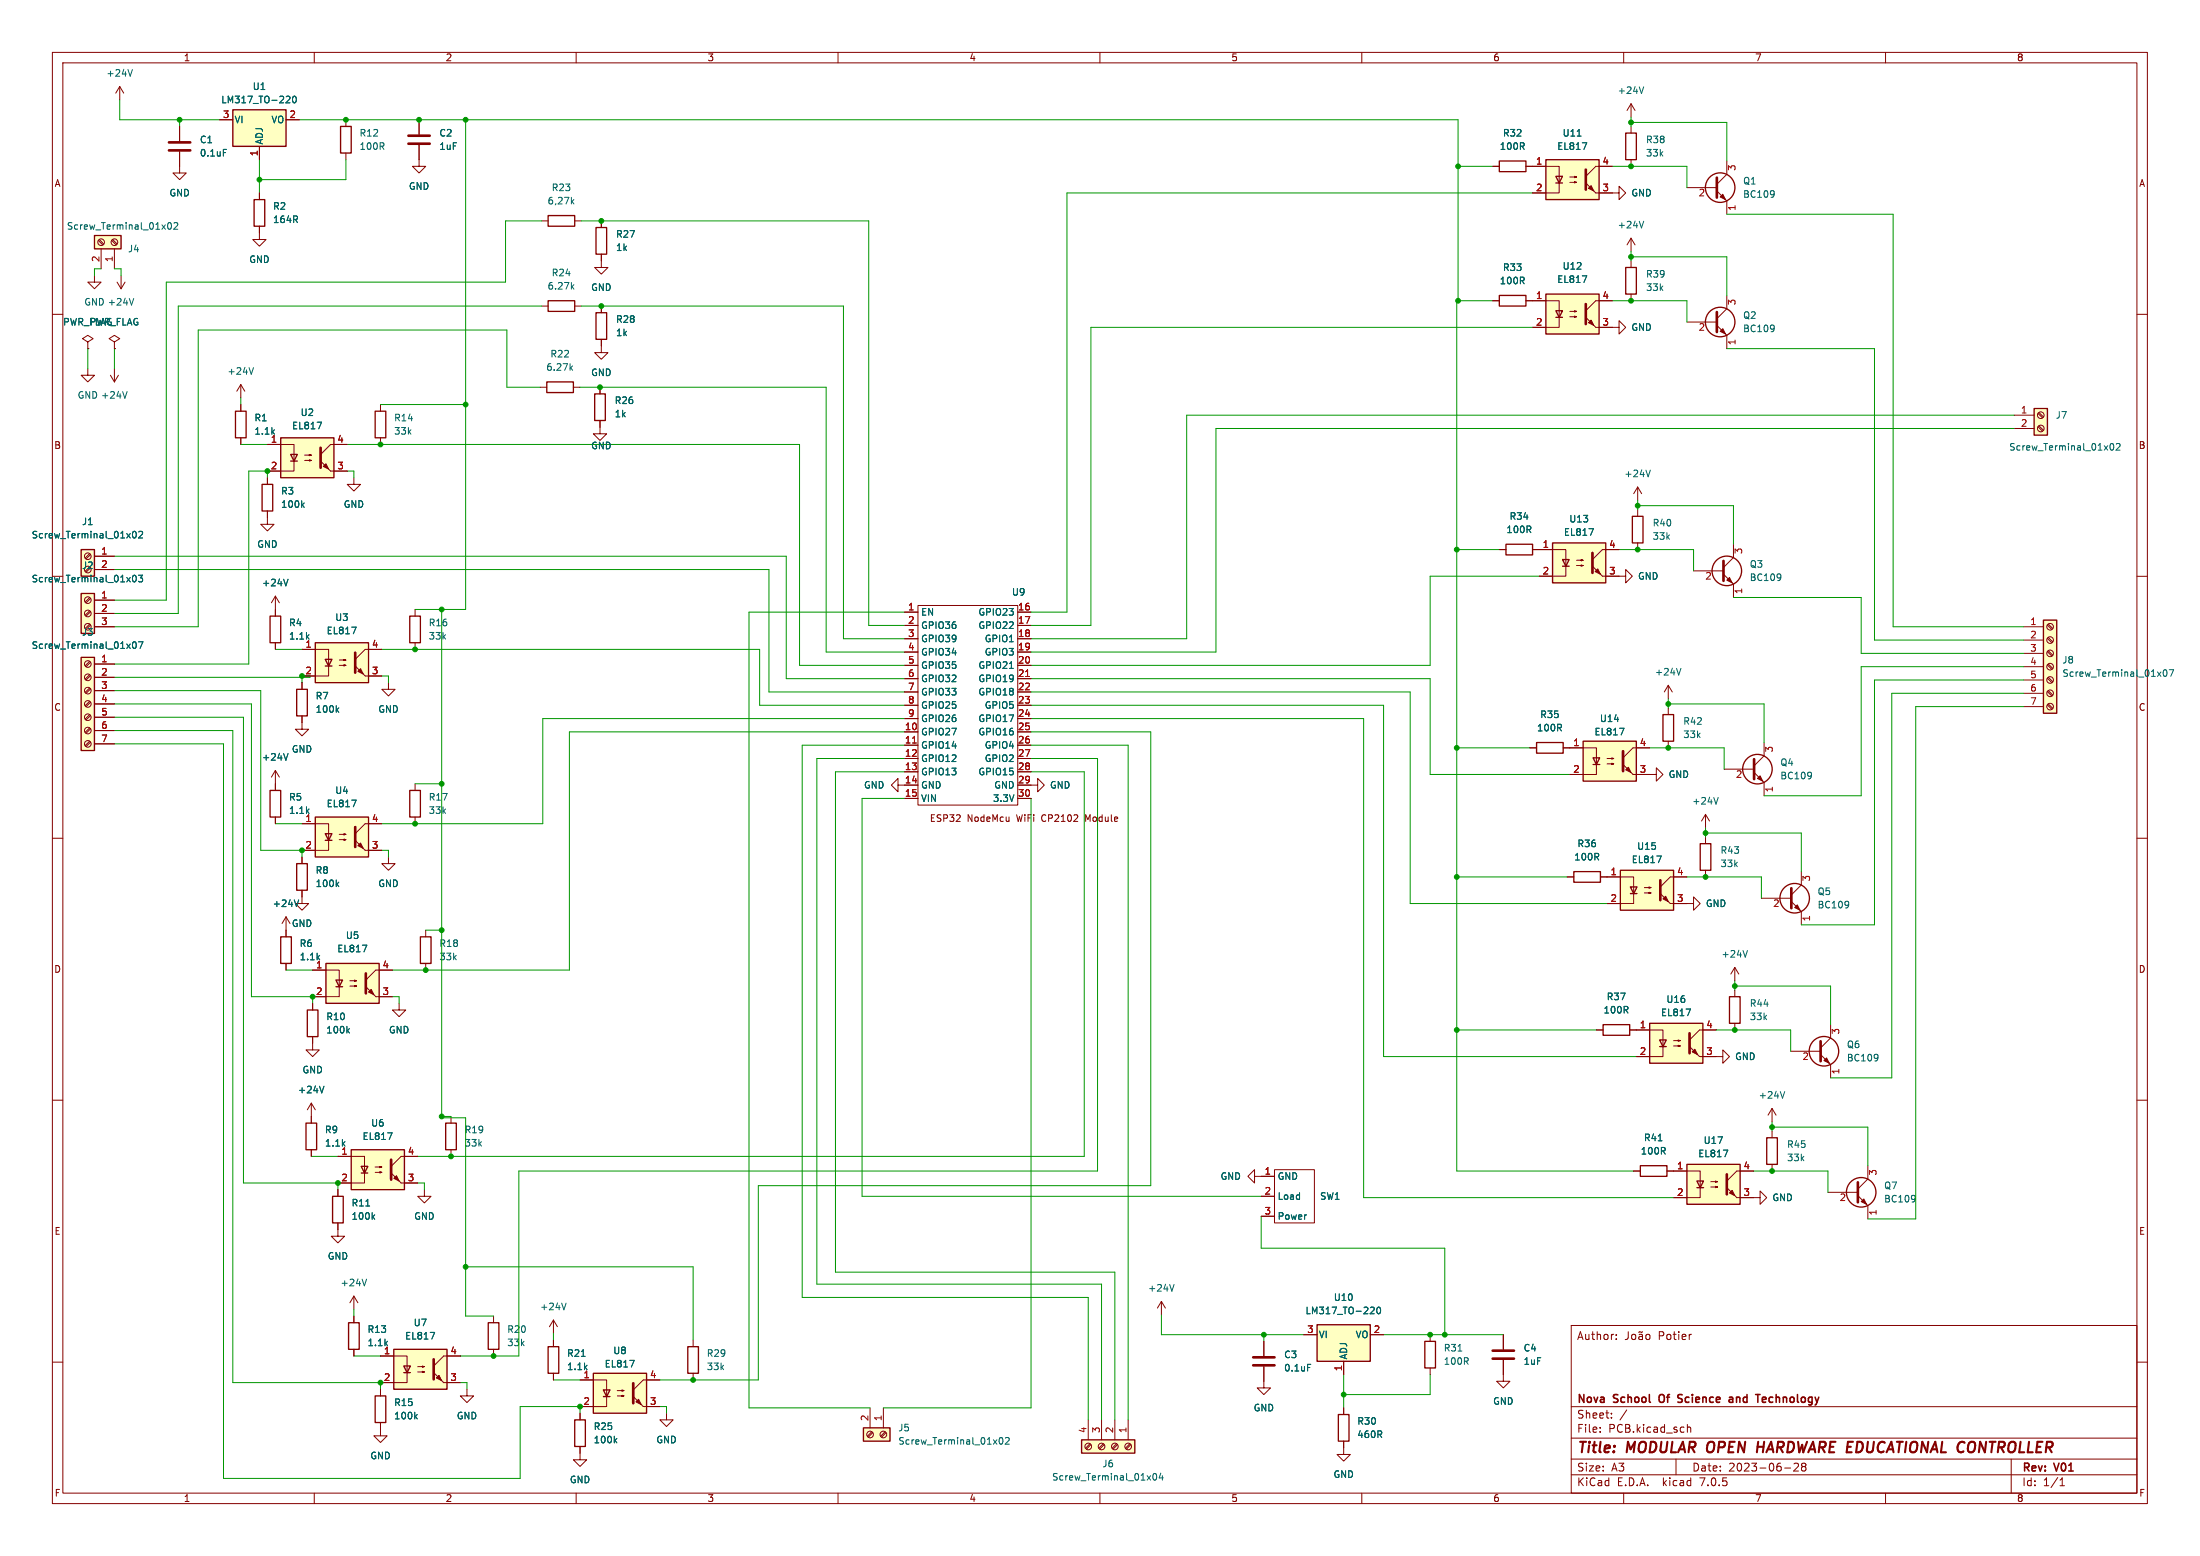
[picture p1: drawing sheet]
<svg xmlns="http://www.w3.org/2000/svg" width="297mm" height="210mm" viewBox="0 0 297 210" stroke-linecap="round" stroke-linejoin="round" font-family="sans-serif">
<g fill="none" stroke="#840000" stroke-width=".14">
<path d="M7.1 7.1h282.8v195.8h-282.8zM8.5 8.5h280v193h-280zM16.2 11.7l-.6 .9M16.2 11.7v1.8M16.2 11.7l.5 .9M24.2 17.1v1.9M29.6 16.2h1.8M35 19.8v1.8M38.6 16.2h1.8M42.4 7.1v1.4M46.7 16.2v.9M56.6 19.6v2.9h.9l-.9 .8-.9-.8h.9"/>
<path d="M56.6 16.2v1.9M77.8 7.1v1.4M113.1 7.1v1.4M148.5 7.1v1.4M183.8 7.1v1.4M219.2 7.1v1.4M220.2 14v1.8M220.2 17.1v.9M220.2 14l-.5 .9M220.2 14l.5 .9M254.6 7.1v1.4M12.8 37.2v.9h.8l-.8 .9-.9-.9h.9"/>
<path d="M13.3 32.5l.6 .6M13.4 32.3l.6 .6M13.6 33.6v2.7M15.1 32.5l.6 .6M15.2 32.3l.6 .6M15.4 33.6v2.7M15.8 38.1l.5 .9M16.3 37.2v1.8M16.9 38.1l-.6 .9M24.2 20.5v2.8h.9l-.9 .9-.9-.9h.9M35 30.5v1.8h.9l-.9 .9-.9-.9h.9M35 26v.9"/>
<path d="M46.7 20.7v.9M73.1 29.8h.9M77.6 29.8h.9M81.2 34.3v1.8h.9l-.9 .9-.9-.9h.9M81.2 29.8v.9M201.5 22.5h.9M206 22.5h4.5v3.5h-3.6M211.9 24.6h.9l-.2 .1v-.2l.2 .1M211.9 23.9h.9l-.2 .1v-.2l.2 .1M215.4 26h3.2v-.9l.9 .9-.9 .9v-.9M217.7 22.5h-2.3l-1.3 1.3M220.2 21.6v.9"/>
<path d="M220.2 32.1v1.8M220.2 35.2v.9M220.2 39.7v.9M220.2 32.1l-.5 .9M220.2 32.1l.5 .9M227.7 25.3h4.1M231.8 25.8l1.3 1.3v1.8M233.1 39.9v1.8l-1.3 1.3M233.1 21.7v1.8l-1.3 1.4M7.1 42.4h1.4M11.9 46.2l.7-.5-.7-.4-.8 .4 .8 .5v.9M11.9 47.1h.1"/>
<path d="M11.9 49.7v.9h.9l-.9 .9-.9-.9h.9M14.9 50.6l.5 .9M15.4 46.2l.8-.5-.8-.4-.7 .4 .7 .5v.9M15.4 47.1h.1M15.4 49.7v1.8M16 50.6l-.6 .9M32.5 51.9v1.8M32.5 54.6v.9M32.5 59.1v.9M32.5 51.9l-.5 .9M32.5 51.9l.5 .9M36.1 60h3.6v3.6h-3.6"/>
<path d="M46.9 60h-2.3l-1.3 1.3M51.4 54.6v.9M51.4 59.1v.9M72.9 52.3h.9M73.1 41.3h.9M77.4 52.3h.9M77.6 41.3h.9M81 56.8v1.7h.9l-.9 .9-.9-.9h.9M81 52.3v.9M81.2 45.8v1.8h.9l-.9 .9-.9-.9h.9M81.2 41.3v.9M201.5 40.6h.9"/>
<path d="M206 40.6h4.5v3.6h-3.6M211.9 42.7h.9l-.2 .1v-.1h.2M211.9 42h.9l-.2 .1v-.2l.2 .1M215.4 44.2h3.2v-.9l.9 .9-.9 .9v-.9M217.7 40.6h-2.3l-1.3 1.3M227.7 43.5h4.1M231.8 43.9l1.3 1.4v1.8M271.9 56h2.7M271.9 57.8h2.7M275.1 57.6l.6 .6M275.1 55.8l.6 .6M275.3 57.5l.6 .6"/>
<path d="M275.3 55.7l.6 .6M288.5 42.4h1.4M12.1 74.7l-.6 .6M12.2 74.8l-.6 .6M12.8 75.1h2.6M12.8 76.9h2.6M36.1 69v1.8h.9l-.9 .9-.9-.9h.9M36.1 64.5v.9M41.1 62.1h.9l-.2 .1v-.1h.2M41.1 61.4h.9l-.2 .1v-.2l.2 .1M44.6 63.6h2.3M47.8 64.5v.9h.9l-.9 .9-.9-.9h.9"/>
<path d="M202.4 74.2h.9M206.9 74.2h4.5v3.6h-3.6M212.8 76.3h.9l-.2 .1v-.2l.2 .1M212.8 75.6h.9l-.2 .1v-.2l.2 .1M216.3 77.8h3.2v-.9l.9 .9-.9 .9v-.9M218.6 74.2h-2.3l-1.3 1.3M221.1 65.7l-.6 .9M221.1 65.7v1.8M221.1 68.8v.9M221.1 73.3v.9M221.1 65.7l.5 .9M228.6 77h4.1"/>
<path d="M232.7 77.5l1.3 1.3v1.8M234 73.5v1.8l-1.3 1.3M288.5 77.8h1.4M12.1 98.2l-.6 .6M12.1 96.4l-.6 .6M12.1 94.6l-.6 .6M12.1 92.9l-.6 .5M12.1 91.1l-.6 .6M12.1 89.3l-.6 .6M12.1 84.2l-.6 .6M12.1 82.4l-.6 .6M12.1 80.6l-.6 .6"/>
<path d="M12.2 98.4l-.6 .6M12.2 96.6l-.6 .6M12.2 94.8l-.6 .6M12.2 93l-.6 .6M12.2 91.2l-.6 .6M12.2 89.4l-.6 .6M12.2 84.4l-.6 .6M12.2 82.6l-.6 .6M12.2 80.8l-.6 .6M12.8 84.6h2.6M12.8 89.6h2.6M12.8 91.4h2.6"/>
<path d="M12.8 93.2h2.6M12.8 95h2.6M12.8 96.8h2.6M12.8 98.6h2.6M12.8 81h2.6M12.8 82.8h2.6M37.2 80.5l-.6 .9M37.2 80.5v2.7M37.2 86.7v.9M37.2 80.5l.5 .9M40.8 87.6h3.6v3.6h-3.6M40.8 96.6v1.8h.9l-.9 .9-.9-.9h.9"/>
<path d="M40.8 92.1v.9M45.8 89.8h.9l-.3 .1v-.2l.3 .1M45.8 89.1h.9l-.3 .1v-.2l.3 .1M49.3 91.2h2.2M51.5 87.6h-2.2l-1.3 1.4M52.4 92.1v.9h.9l-.9 .9-.9-.9h.9M56 82.3v.9M56 86.7v.9M122.1 82.6h1.8M122.1 98.8h1.8M122.1 84.4h1.8M122.1 86.2h1.8"/>
<path d="M122.1 88h1.8M122.1 89.8h1.8M122.1 91.6h1.8M122.1 93.4h1.8M122.1 95.2h1.8M122.1 97h1.8M123.9 81.7h13.5v27h-13.5zM137.4 82.6h1.8M137.4 98.8h1.8M137.4 84.4h1.8M137.4 86.2h1.8M137.4 88h1.8"/>
<path d="M137.4 89.8h1.8M137.4 91.6h1.8M137.4 93.4h1.8M137.4 95.2h1.8M137.4 97h1.8M225.2 92.5v1.8M225.2 95.5v.9M225.2 92.5l-.5 .9M225.2 92.5l.6 .9M273.2 84.6h2.7M273.2 86.4h2.7M273.2 88.2h2.7"/>
<path d="M273.2 90h2.7M273.2 91.8h2.7M273.2 93.6h2.7M273.2 95.4h2.7M276.4 95.1l.6 .6M276.4 93.3l.6 .6M276.4 91.5l.6 .6M276.4 89.7l.6 .6M276.4 88l.6 .5M276.4 86.2l.6 .5M276.4 84.4l.6 .6M276.5 95l.6 .6"/>
<path d="M276.5 93.2l.6 .6M276.5 91.4l.6 .6M276.5 89.6l.6 .6M276.5 87.8l.6 .6M276.5 86l.6 .6M276.5 84.2l.6 .6M7.1 113.1h1.4M12.1 100l-.6 .6M12.2 100.2l-.6 .6M12.8 100.4h2.6M37.2 104v2.7M37.2 110.3v.9"/>
<path d="M37.2 104l-.6 .9M37.2 104l.5 .9M40.8 111.2h3.6v3.6h-3.6M40.8 115.7v.9M45.8 113.3h.9l-.3 .1v-.2l.3 .1M45.8 112.6h.9l-.3 .1v-.2l.3 .1M49.3 114.8h2.2M51.5 111.2h-2.2l-1.3 1.3M52.4 115.7v.9h.9l-.9 .9-.9-.9h.9M56 105.8v.9M56 110.3v.9M121.2 106v-.9l-.9 .9 .9 .9v-.9h2.7"/>
<path d="M122.1 100.6h1.8M122.1 102.4h1.8M122.1 104.2h1.8M122.1 107.8h1.8M137.4 106h2.7v-.9l.9 .9-.9 .9v-.9M137.4 100.6h1.8M137.4 102.4h1.8M137.4 104.2h1.8M137.4 107.8h1.8M206.5 100.9h.9M211 100.9h4.5v3.6h-3.6M211.6 118.4h.9"/>
<path d="M216.1 118.4h4.4v3.5h-3.5M217 103.1h.9l-.3 .1v-.2l.3 .1M217 102.4h.9l-.3 .1v-.2l.3 .1M220.5 104.5h3.1v-.9l.9 .9-.9 .9v-.9M222 119.8h.9l-.3 .1v-.2l.3 .1M222.7 100.9h-2.2l-1.4 1.4M225.2 100v.9M227.7 118.4h-2.2l-1.4 1.3M230.2 109.9l-.5 .9M230.2 109.9v1.8M230.2 113v.9M230.2 117.5v.9"/>
<path d="M230.2 109.9l.6 .9M232.8 103.8h4M236.8 104.3l1.4 1.3v1.8M238.2 100.2v1.8l-1.4 1.4M243.2 117.6v1.8l-1.4 1.4M288.5 113.1h1.4M38.6 123.7v2.7M38.6 130v.9M38.6 123.7l-.5 .9M38.6 123.7l.6 .9M40.8 120.2v1.7h.9l-.9 .9-.9-.9h.9M42.2 139.9v1.8h.9l-.9 .9-.9-.9h.9"/>
<path d="M42.2 130.9h3.6v3.6h-3.6M42.2 135.4v.9M47.2 133.1h.9l-.2 .1v-.2l.2 .1M47.2 132.4h.9l-.2 .1v-.2l.2 .1M50.7 134.5h2.3M53 130.9h-2.3l-1.3 1.4M53.9 135.4v.9h.9l-.9 .9-.9-.9h.9M57.5 125.5v.9M57.5 130v.9M215.5 139h.9M220 139h4.5v3.6h-3.6M222 120.5h.9l-.3 .1v-.2l.3 .1"/>
<path d="M225.5 121.9h3.1v-.8l.9 .8-.9 .9v-.9M231.7 139h-2.3l-1.3 1.4M234.2 130.6l-.5 .9M234.2 130.6v1.8M234.2 133.6v.9M234.2 138.1v.9M234.2 130.6l.5 .9M237.8 121.2h4M241.8 121.7l1.4 1.3v1.8M247.1 138.3v1.8l-1.3 1.3M7.1 148.5h1.4M42 148.9l-.5 .9"/>
<path d="M42 148.9v2.7M42 155.2v.9M42 148.9l.6 .9M45.6 156.1h3.6v3.6h-3.6M50.6 158.2h.9l-.2 .1v-.2l.2 .1M50.6 157.5h.9l-.2 .1v-.2l.2 .1M54.1 159.7h2.3M56.4 156.1h-2.3l-1.3 1.3M60.9 150.7v.9M60.9 155.2v.9M169.4 158.8v-.9l-.9 .9 .9 .9v-.9h2.7M172.1 157.9h5.3v7.2h-5.3z"/>
<path d="M220.5 158h.9M225 158h4.5v3.6h-3.6M225.9 141.2h.9l-.2 .1v-.2l.2 .1M225.9 140.4h.9l-.2 .1v-.1h.2M229.4 142.6h3.2v-.9l.9 .9-.9 .9v-.9M231 159.5h.9l-.3 .1v-.2l.3 .1M236.7 158h-2.2l-1.4 1.4M239.2 149.6l-.5 .9M239.2 149.6v1.8M239.2 152.7v.9M239.2 157.2v.8M239.2 149.6l.6 .9"/>
<path d="M241.7 141.9h4.1M245.8 142.3l1.3 1.4v1.8M252.2 157.3v1.8l-1.4 1.4M288.5 148.5h1.4M45.6 165.1v1.7h.9l-.9 .9-.9-.9h.9M45.6 160.6v.9M47.8 174.9v1.8M47.8 177.6v.9M47.8 174.9l-.6 .9M47.8 174.9l.5 .9M57.3 160.6v.9h.9l-.9 .9-.9-.9h.9M66.6 177.6v.9"/>
<path d="M74.7 178.2l-.5 .9M74.7 178.2v1.8M74.7 178.2l.6 .9M156.8 175.6l-.5 .9M156.8 175.6v1.8M156.8 175.6l.5 .9M170.3 161.5h1.8M170.3 164.2h1.8M212.1 178.9h76.4v22.6h-76.4zM219.8 179.7v.8a.34 .34 0 0 1-.4 .3M221.7 179.7l-.1 .1-.2-.1-.2 .1M231 160.2h.9l-.3 .1v-.2l.3 .1"/>
<path d="M234.5 161.6h3.1v-.9l.9 .9-.9 .9v-.9M246.8 160.9h4M250.8 161.4l1.4 1.3v1.8M7.1 183.8h1.4M47.8 182.1v.9M51.4 183h3.6v3.6h-3.6M51.4 192v1.8h.9l-.9 .9-.9-.9h.9M51.4 187.5v.9M56.4 185.2h.9l-.3 .1v-.2l.3 .1M56.4 184.4h.9l-.3 .1v-.1h.3M59.9 186.6h2.2M62.1 183h-2.2l-1.4 1.4"/>
<path d="M63 187.5v.9h.9l-.9 .9-.9-.9h.9M66.6 182.1v.9M74.7 180.9v.9M74.7 185.3v.9M78.3 186.2h3.6v3.6h-3.6M78.3 195.2v1.8h.9l-.9 .9-.9-.9h.9M78.3 190.7v.9M83.3 188.4h.9l-.2 .1v-.2l.2 .1M83.3 187.7h.9l-.2 .1v-.2l.2 .1M86.8 189.8h2.3M89.1 186.2h-2.3l-1.3 1.4M90 190.7v.9h.9l-.9 .9-.9-.9h.9"/>
<path d="M93.6 180.9v.9M93.6 185.3v.9M117.5 190v2.7M117.7 193.2l-.6 .6M117.8 193.4l-.6 .6M119.3 190v2.7M119.5 193.2l-.6 .6M119.6 193.4l-.6 .6M146.9 191.6v2.7M147.1 194.8l-.5 .7M147.3 195l-.6 .6M148.7 191.6v2.7"/>
<path d="M148.9 194.8l-.5 .7M149.1 195l-.6 .6M150.5 191.6v2.7M150.7 194.8l-.6 .7M150.9 195l-.6 .6M152.3 191.6v2.7M152.5 194.8l-.6 .7M152.7 195l-.6 .6M170.6 184.4v2.9h.9l-.9 .9-.9-.9h.9M170.6 181v2M176 180.1h1.8M181.4 194.5v1.8h.9l-.9 .9-.9-.9h.9"/>
<path d="M181.4 183.7v1.8M181.4 190v.9M185 180.1h1.8M193.1 180.1v.9M193.1 184.6v.9M202.9 183.6v2.8h.9l-.9 .9-.8-.9h.8M202.9 180.1v2M212.1 199h76.4M212.1 196.9h76.4M212.1 194.1h76.4M212.1 189.9h76.4M216 193.2v.1"/>
<path d="M216 192.7v.1M217.5 191.3v.1M217.5 190.7v.1M218.2 180.7v.1M218.2 180.1v.1M219.6 190.3l-.9 1.4M220.4 180.1h.2l.2 .2v.3l-.2 .2-.2-.1-.1-.1zM221.3 180.1h.4v.7M221.7 180.3l-.3 .1a.21 .21 0 0 0-.2 .2 .21 .21 0 0 0 .2 .2l.3-.1M222.2 180.2l.2-.1 .3 .1v.4l-.1 .1-.2 .1-.2-.1zM226.3 196.9v2.1M227.8 192.2v1.1"/>
<path d="M227.8 192.7l.1-.1 .3 .1 .1 .6M228.4 180.1h-.3M240.9 198.1h.8M242.2 197.6l.4-.1 .1 .1 .1 .2-.7 .7h.7M243.4 197.9l-.2-.2 .2-.2h.3l.1 .2-.2 .2M243.4 197.9l-.2 .2v.2l.2 .2h.3l.1-.2v-.2l-.2-.2M243.4 197.9h.2M271.5 196.9v4.6M278.1 199.8l.3-.3v1M288.5 183.8h1.4M42.4 201.5v1.4M77.8 201.5v1.4"/>
<path d="M113.1 201.5v1.4M148.5 201.5v1.4M183.8 201.5v1.4M219.2 201.5v1.4M254.6 201.5v1.4M278.1 200.5h.6"/>
<circle cx="13.6" cy="32.7" r=".45"/>
<circle cx="15.4" cy="32.7" r=".45"/>
<circle cx="275.5" cy="56" r=".45"/>
<circle cx="275.5" cy="57.8" r=".45"/>
<circle cx="11.9" cy="75.1" r=".45"/>
<circle cx="11.9" cy="82.8" r=".45"/>
<circle cx="11.9" cy="91.4" r=".45"/>
<circle cx="11.9" cy="96.8" r=".45"/>
<circle cx="11.9" cy="84.6" r=".45"/>
<circle cx="11.9" cy="98.6" r=".45"/>
<circle cx="11.9" cy="81" r=".45"/>
<circle cx="11.9" cy="89.6" r=".45"/>
<circle cx="11.9" cy="93.2" r=".45"/>
<circle cx="11.9" cy="95" r=".45"/>
<circle cx="276.8" cy="93.6" r=".45"/>
<circle cx="276.8" cy="84.6" r=".45"/>
<circle cx="276.8" cy="95.4" r=".45"/>
<circle cx="276.8" cy="88.2" r=".45"/>
<circle cx="276.8" cy="90" r=".45"/>
<circle cx="276.8" cy="86.4" r=".45"/>
<circle cx="276.8" cy="91.8" r=".45"/>
<circle cx="11.9" cy="100.4" r=".45"/>
<circle cx="117.5" cy="193.6" r=".45"/>
<circle cx="119.3" cy="193.6" r=".45"/>
<circle cx="146.9" cy="195.2" r=".45"/>
<circle cx="148.7" cy="195.2" r=".45"/>
<circle cx="150.5" cy="195.2" r=".45"/>
<circle cx="152.3" cy="195.2" r=".45"/>
</g>
<path d="M237.3 195.3h.8M237.4 194.6l-.2 1.4" fill="none" stroke="#840000" stroke-width=".28"/>
<path d="M226.5 189.2l.4 .1M226.7 188.2l-.2 .2 .1 .2 .1 .1M233.5 188.6h.3l.1 .1M233.9 188.8l-.3 .1a.21 .21 0 0 0-.2 .2 .21 .21 0 0 0 .2 .2l.3-.1M237 188.2h.6" fill="none" stroke="#840000" stroke-width=".21"/>
<g fill="none" stroke="#840000" stroke-width=".18">
<path d="M31.4 14.8h7.2v5h-7.2zM46 17.1h1.4v3.6h-1.4zM219.5 18h1.4v3.6h-1.4zM12.8 31.8h3.5v1.8h-3.5zM34.3 26.9h1.4v3.6h-1.4zM74 29.1h3.6v1.4h-3.6zM80.5 30.7h1.4v3.6h-1.4zM202.4 39.9h3.6v1.4h-3.6zM202.4 21.7h3.6v1.5h-3.6zM208.7 39.7h7.2v5.4h-7.2zM208.7 21.6h7.2v5.3h-7.2zM210 23.8h.9l-.4 .9z"/>
<path d="M210 24.7h.9M219.5 36.1h1.4v3.6h-1.4zM31.8 55.5h1.4v3.6h-1.4zM37.9 59.1h7.2v5.4h-7.2zM50.6 55.5h1.5v3.6h-1.5zM73.8 51.5h3.6v1.5h-3.6zM74 40.6h3.6v1.4h-3.6zM80.3 53.2h1.4v3.6h-1.4zM80.5 42.2h1.4v3.6h-1.4zM210 41.9h.9l-.4 .9zM210 42.8h.9M274.6 55.1h1.8v3.6h-1.8z"/>
<path d="M11 74.2h1.8v3.6h-1.8zM35.4 65.4h1.4v3.6h-1.4zM39.2 61.3h.9l-.4 .9zM39.2 62.2h.9M203.3 73.5h3.6v1.4h-3.6zM209.6 73.3h7.2v5.4h-7.2zM210.9 75.5h.9l-.4 .9zM210.9 76.4h.9M220.4 69.7h1.4v3.6h-1.4zM11 88.7h1.8v12.6h-1.8zM11 80.1h1.8v5.4h-1.8zM36.5 83.2h1.4v3.5h-1.4z"/>
<path d="M40.1 93h1.4v3.6h-1.4zM42.6 86.7h7.1v5.4h-7.1zM43.9 89h.9l-.4 .9zM43.9 89.9h.9M55.3 83.2h1.5v3.5h-1.5zM224.5 96.4h1.4v3.6h-1.4zM275.9 83.7h1.8v12.6h-1.8zM36.5 106.7h1.4v3.6h-1.4zM40.1 116.6h1.4v3.6h-1.4zM42.6 110.3h7.1v5.4h-7.1zM43.9 112.5h.9l-.4 .9zM43.9 113.4h.9"/>
<path d="M55.3 106.7h1.5v3.6h-1.5zM207.4 100.2h3.6v1.5h-3.6zM212.5 117.6h3.6v1.5h-3.6zM213.7 100h7.2v5.4h-7.2zM215.1 102.3h.9l-.5 .9zM215.1 103.2h.9M218.8 117.5h7.1v5.3h-7.1zM220.1 119.7h.9l-.5 .9zM229.5 113.9h1.5v3.6h-1.5zM37.9 126.4h1.4v3.6h-1.4zM41.5 136.3h1.4v3.6h-1.4zM44 130h7.2v5.4h-7.2z"/>
<path d="M45.3 132.3h.9l-.4 .9zM45.3 133.2h.9M56.8 126.4h1.4v3.6h-1.4zM216.4 138.3h3.6v1.4h-3.6zM220.1 120.6h.9M222.7 138.1h7.2v5.4h-7.2zM233.5 134.5h1.4v3.6h-1.4zM41.3 151.6h1.4v3.6h-1.4zM47.4 155.2h7.2v5.4h-7.2zM48.8 157.4h.9l-.5 .9zM48.8 158.3h.9M60.2 151.6h1.4v3.6h-1.4z"/>
<path d="M221.4 157.3h3.6v1.5h-3.6zM224.1 140.4h.9l-.5 .9zM224.1 141.3h.9M227.7 157.2h7.2v5.3h-7.2zM229.1 159.4h.9l-.5 .9zM238.5 153.6h1.4v3.6h-1.4zM44.9 161.5h1.4v3.6h-1.4zM47.1 178.5h1.4v3.6h-1.4zM65.9 178.5h1.5v3.6h-1.5zM177.8 178.8h7.2v4.9h-7.2zM229.1 160.3h.9M50.6 188.4h1.5v3.6h-1.5z"/>
<path d="M53.2 182.1h7.1v5.4h-7.1zM54.5 184.4h.9l-.4 .9zM54.5 185.3h.9M74 181.8h1.4v3.5h-1.4zM77.6 191.6h1.4v3.6h-1.4zM80.1 185.3h7.2v5.4h-7.2zM81.4 187.6h.9l-.4 .9zM81.4 188.5h.9M92.9 181.8h1.4v3.5h-1.4zM116.6 192.7h3.6v1.8h-3.6zM146 194.3h7.2v1.8h-7.2zM180.7 190.9h1.4v3.6h-1.4z"/>
<path d="M192.4 181h1.4v3.6h-1.4z"/>
<circle cx="232.2" cy="25.3" r="1.99"/>
<circle cx="232.2" cy="43.5" r="1.99"/>
<circle cx="233.1" cy="77" r="1.99"/>
<circle cx="237.3" cy="103.8" r="1.99"/>
<circle cx="242.3" cy="121.2" r="1.99"/>
<circle cx="246.2" cy="141.9" r="1.99"/>
<circle cx="251.3" cy="160.9" r="1.99"/>
</g>
<g fill="none" stroke="#006464" stroke-width=".14">
<path d="M17.9 9.4l-.3 .9M38.8 13h.3v.2l-.5 .7h.5M39.6 13h.1a.48 .48 0 0 1 .3 .4 .48 .48 0 0 1-.3 .5 .6 .6 0 0 1-.1-.9zM212.9 18.4h.5M213.6 19.3h.6l-.4 .9M221.9 11.7l-.3 .9M22.8 30.1v-.1a.48 .48 0 0 1 .4 .5 .48 .48 0 0 1-.4 .4 .6 .6 0 0 1 0-.8zM23.5 30.1l.3-.1 .2 .3-.6 .6h.6M30.2 20.2h.4M77.2 38.7l.3 .3M77.2 27.2l.3 .3M77.5 38.4l-.4 .4"/>
<path d="M77.5 26.9l-.4 .4M213.6 37.2h.6l-.4 .9M221.9 29.9l-.3 .9M239.5 25.8v.6M239.5 26.1v.1M17.2 52.9l-.3 .9M18.1 40.3l-.3 .9M34.2 49.6l-.3 .9M42.8 57h.6l-.4 .9M77 49.6l.3 .4M77.3 49.4l-.3 .3M239.5 44v.6"/>
<path d="M239.5 44.3h.1M284.9 59.9h.2a.48 .48 0 0 1 .3 .4 .48 .48 0 0 1-.3 .5l-.3-.4zM285.7 59.9h.3l.2 .2-.5 .7h.5M18 71.8l.1-.1a.48 .48 0 0 1 .3 .5 .48 .48 0 0 1-.3 .4 .6 .6 0 0 1-.1-.8zM18 77.7l.1-.1a.48 .48 0 0 1 .3 .5 .48 .48 0 0 1-.3 .4 .6 .6 0 0 1-.1-.8zM18.7 77.6h.6l-.3 .4 .2 .1v.4h-.1h-.4M18.7 71.8l.4-.1 .2 .3-.6 .6h.6M38.9 78.2l-.3 .9M40.8 68.1l.3 .4M41.1 67.9l-.4 .3M214.5 71.4h.6l-.4 .9M222.8 63.4l-.3 .9"/>
<path d="M240.4 77.5v.6M240.4 77.8v.1M18 86.7l.1-.1a.48 .48 0 0 1 .3 .5 .48 .48 0 0 1-.3 .4l-.2-.3zM18.7 86.6h.6l-.4 .9M45.5 95.8l.2 .3M45.7 95.5l-.3 .4M47.5 84.6h.6l-.4 .9M136.3 90.2h.5M218.6 98.3h.6l-.3 .9M226.9 90.2l-.3 .9M292.1 90.5l.1-.1a.48 .48 0 0 1 .4 .4 .48 .48 0 0 1-.4 .5l-.2-.4zM292.8 90.4h.6l-.3 .9"/>
<path d="M38.9 101.7l-.3 .9M45.5 119.3l.2 .4M45.7 119.1l-.3 .3M47.5 108h.6l-.4 .9M223.7 115.5h.6l-.4 .9M232 107.6l-.3 .9M244.5 104.3v.6M244.5 104.6v.1M40.3 121.5l-.3 .9M46.9 139.1l.3 .3M47.2 138.8l-.4 .4M48.9 127.6h.6l-.4 .9"/>
<path d="M227.6 136.2h.6l-.4 .9M235.9 128.3l-.3 .9M249.5 121.7v.6M249.6 122l-.1 .1M43.7 146.6l-.3 .9M52.3 152.9h.6l-.4 .9M232.7 155.2h.5l-.3 .9M240.9 147.3l-.3 .9M253.5 142.4v.6M253.5 142.7v.1M49.5 172.6l-.3 .9M50.3 164.2l.3 .4"/>
<path d="M50.6 164l-.4 .3M58.1 179.8h.6l-.4 .9M76.4 175.9l-.3 .9M158.5 173.4l-.3 .9M185.1 176.4l.3 .1 .1 .2-.5 .6h.5M186 176.5l.1-.1a.48 .48 0 0 1 .3 .5 .48 .48 0 0 1-.3 .4 .6 .6 0 0 1-.1-.8zM258.5 161.4v.6M258.6 161.7l-.1 .1M56.1 191.2l.2 .3M56.3 190.9l-.3 .3M83 194.4l.3 .3M83.3 194.1l-.4 .4"/>
<path d="M85 183.6h.6l-.4 .9M135 194.1l.1-.1a.48 .48 0 0 1 .3 .5 .48 .48 0 0 1-.3 .4 .6 .6 0 0 1-.1-.8zM135.7 194.1l.4-.1 .1 .3-.5 .6h.5M155.7 199l.2-.1a.48 .48 0 0 1 .3 .4 .48 .48 0 0 1-.3 .5l-.3-.4zM156.7 198.8l-.2 .7h.5M156.9 199.2v.6M176.5 184.1h.5"/>
</g>
<g fill="#ffffc2" stroke="#ffffc2" stroke-width=".14">
<path d="M80.1 185.3h7.2v5.4h-7.2z"/>
<path d="M53.2 182.1h7.1v5.4h-7.1z"/>
<path d="M222.7 138.1h7.2v5.4h-7.2z"/>
<path d="M47.4 155.2h7.2v5.4h-7.2z"/>
<path d="M44 130h7.2v5.4h-7.2z"/>
<path d="M227.7 157.2h7.2v5.3h-7.2z"/>
<path d="M177.8 178.8h7.2v4.9h-7.2z"/>
<path d="M42.6 110.3h7.1v5.4h-7.1z"/>
<path d="M116.6 192.7h3.6v1.8h-3.6z"/>
<path d="M146 194.3h7.2v1.8h-7.2z"/>
<path d="M213.7 100h7.2v5.4h-7.2z"/>
<path d="M218.8 117.5h7.1v5.3h-7.1z"/>
<path d="M275.9 83.7h1.8v12.6h-1.8z"/>
<path d="M274.6 55.1h1.8v3.6h-1.8z"/>
<path d="M209.6 73.3h7.2v5.4h-7.2z"/>
<path d="M208.7 39.7h7.2v5.4h-7.2z"/>
<path d="M208.7 21.6h7.2v5.3h-7.2z"/>
<path d="M37.9 59.1h7.2v5.4h-7.2z"/>
<path d="M12.8 31.8h3.5v1.8h-3.5z"/>
<path d="M31.4 14.8h7.2v5h-7.2z"/>
<path d="M42.6 86.7h7.1v5.4h-7.1z"/>
<path d="M11 74.2h1.8v3.6h-1.8z"/>
<path d="M11 88.7h1.8v12.6h-1.8z"/>
<path d="M11 80.1h1.8v5.4h-1.8z"/>
</g>
<g fill="#840000" stroke="#840000" stroke-width=".14">
<path d="M85.5 188.5l1.3 1.3z"/>
<path d="M86.2 188.9l.4 .7-.8-.4z"/>
<path d="M242.3 122.5l.3-.4 .4 .7z"/>
<path d="M58.5 185.3l1.4 1.3z"/>
<path d="M58.9 186l.4-.4 .3 .7z"/>
<path d="M228.1 141.3l1.3 1.3z"/>
<path d="M228.5 142l.3-.4 .4 .7z"/>
<path d="M52.8 158.3l1.3 1.4z"/>
<path d="M53.2 159l.3-.3 .4 .7z"/>
<path d="M49.4 133.2l1.3 1.3z"/>
<path d="M49.7 133.9l.4-.4 .4 .8z"/>
<path d="M233.1 160.3l1.4 1.3z"/>
<path d="M233.8 160.7l.4 .7-.7-.4z"/>
<path d="M48 113.4l1.3 1.4z"/>
<path d="M48.7 113.8l.3 .7-.7-.4z"/>
<path d="M237.3 105.1l.3-.4 .4 .7z"/>
<path d="M219.1 103.2l1.4 1.3z"/>
<path d="M219.8 103.5l.4 .8-.7-.4z"/>
<path d="M224.1 120.6l1.4 1.3z"/>
<path d="M224.9 121l.3 .7-.7-.4z"/>
<path d="M251.3 162.2l.3-.4 .4 .7z"/>
<path d="M246.6 142.8l.4 .7-.8-.4z"/>
<path d="M233.1 78.3l.4-.4 .3 .8z"/>
<path d="M232.2 44.7l.4-.3 .3 .7z"/>
<path d="M215 76.4l1.3 1.4z"/>
<path d="M215.3 77.1l.4-.3 .4 .7z"/>
<path d="M214.1 42.8l1.3 1.4z"/>
<path d="M214.4 43.6l.4-.4 .4 .7z"/>
<path d="M214.1 24.7l1.3 1.3z"/>
<path d="M214.4 25.4l.4-.3 .4 .7z"/>
<path d="M232.2 26.6l.4-.4 .3 .7z"/>
<path d="M43.3 62.2l1.3 1.4z"/>
<path d="M43.6 63l.4-.4 .4 .7z"/>
<path d="M48 89.9l1.3 1.3z"/>
<path d="M48.3 90.6l.4-.4 .3 .8z"/>
</g>
<g fill="none" stroke="#840000" stroke-width=".36">
<path d="M22.8 19.2h2.9M55.1 19.4h2.9M55.1 18.3h2.9M22.8 20.3h2.9M214.1 22.9v2.7M231.8 24v2.7M214.1 41v2.7M231.8 42.1v2.7M43.3 60.4v2.7M215 74.6v2.7M232.7 75.7v2.7M48 88.1v2.7"/>
<path d="M48 111.6v2.7M219.1 101.4v2.7M224.1 118.8v2.7M236.8 102.5v2.7M241.8 119.9v2.7M49.4 131.4v2.7M228.1 139.5v2.7M52.8 156.5v2.7M233.1 158.5v2.7M245.8 140.5v2.7M250.8 159.6v2.7M58.5 183.5v2.7"/>
<path d="M85.5 186.7v2.7M169.2 184.3h2.9M169.2 183.2h2.9M201.5 183.4h2.9M201.5 182.3h2.9"/>
</g>
<path d="M138.5 91.3h.5M123.2 100.3h.5" fill="none" stroke="#a90000" stroke-width=".14"/>
<g fill="none" stroke="#009600" stroke-width=".14">
<path d="M16.2 13.5v2.7h13.4M24.2 16.2v.9M40.4 16.2h156.4v24.4M62.9 16.2v66.1h-6.9M220.2 16.5h12.9v5.2M220.2 15.8v1.3M13.6 36.3h-.8v.9M15.4 36.3h.9v.9M35 21.6v4.4M46.7 21.6v2.6h-11.7M73.1 29.8h-4.9v8.3h-45.7v42.9h-7.1M78.5 29.8h38.8v54.6h4.8"/>
<path d="M196.8 22.5h4.7M206.9 26h-62.9v56.6h-4.8M217.7 22.5h10v2.8M220.2 34.7h12.9v5.2M220.2 33.9v1.3M233.1 28.9h22.5v55.7h17.6M11.9 47.1v2.6M15.4 47.1v2.6M32.5 60h3.6M32.5 53.7v.9M46.9 60h61v29.8h14.2M51.4 54.6h11.5"/>
<path d="M72.9 52.3h-4.5v-7.8h-41.6v40.1h-11.4M73.1 41.3h-49v41.5h-8.7M78.3 52.3h33.2v35.7h10.6M78.5 41.3h35.4v44.9h8.2M201.5 40.6h-4.8v117.4h23.8M206.9 44.2h-59.6v40.2h-8.1M217.7 40.6h10v2.9M233.1 47.1h20v39.3h20.1M271.9 56h-111.7v30.2h-21M271.9 57.8h-107.7v30.2h-25M15.4 76.9h88.4v16.5h18.3M15.4 75.1h90.7v16.5h16"/>
<path d="M36.1 64.5v-.9h-2.5v26h-18.2M46.9 63.6h.9v.9M196.7 74.2h5.7M207.8 77.8h-14.7v12h-53.9M218.6 74.2h10v2.8M221.1 68.2h12.9v5.3M221.1 67.5v1.3M15.4 98.6h16v88h20v.9M15.4 95h18.5v39.5h8.3v.9M15.4 96.8h17.5v62.9h12.7v.9M15.4 93.2h19.8v21.6h5.6v.9M15.4 91.4h26.4"/>
<path d="M37.2 87.6h3.6M41.8 91.2h-1v.9M51.5 87.6h51.1v7.6h19.5M51.5 91.2h.9v.9M59.6 82.3v68.6h3.3v26.7h3.7M122.1 82.6h-21v107.4h16.4M122.1 98.8h-45.2v32.1h-23.9M122.1 97h-48.8v14.2h-21.8M139.2 98.8h16.2v61.2h-53v26.2h-13.3M139.2 95.2h47.6v47.4h34.1M139.2 93.4h51.2v28.5h26.6M139.2 97h44.9v64.6h41.8"/>
<path d="M139.2 91.6h53.9v12.9h18.8M225.2 95h13v5.2M225.2 94.3v1.2M234 80.6h17.3v7.6h21.9M273.2 95.4h-14.6v69.1h-6.4M273.2 91.8h-20.1v33h-9.9M273.2 93.6h-17.8v51.9h-8.3M273.2 90h-21.9v17.4h-13.1M15.4 100.4h14.8v99.1h40v-9.7h8.1v.9M37.2 111.2h3.6M51.5 114.8h.9v.9M56 105.8h3.6"/>
<path d="M122.1 104.2h-9.3v67.5h37.7v19.9M122.1 102.4h-11.8v70.9h38.4v18.3M122.1 100.6h-13.8v74.5h38.6v16.5M122.1 107.8h-5.7v53.7h53.9M139.2 102.4h9v55.6h-78.2v25h-7.9M139.2 104.2h7.2v51.9h-90M139.2 107.8v82.2h-19.9M139.2 100.6h13.1v91M196.7 100.9h9.8M196.7 118.4h14.9M222.7 100.9h10.1v2.9M227.7 118.4h10.1v2.8"/>
<path d="M230.2 111.7v1.3M230.2 112.4h13v5.2M38.6 130.9h3.6M53 134.5h.9v.9M57.5 125.5h2.1M196.7 139h18.8M231.7 139h10v2.9M234.2 133.1h12.9v5.2M234.2 132.4v1.2M42 156.1h3.6M56.4 159.7h.9v.9M59.6 150.7h1.3"/>
<path d="M236.7 158h10.1v2.9M239.2 151.4v1.3M239.2 152.1h13v5.2M47.8 176.7v.9M62.9 171h30.7v9.9M74.7 180v.9M156.8 177.4v2.7h19.2M170.3 164.2v4.3h24.7v11.6M47.8 183h3.6M62.1 186.6h.9v.9M74.7 186.2h3.6M89.1 189.8h.9v.9"/>
<path d="M170.6 180.1v.9M181.4 185.5v4.5M186.8 180.1h16.1M193.1 185.5v2.7h-11.7"/>
</g>
<g fill="#009600" stroke="#009600" stroke-width=".14">
<circle cx="42.2" cy="134.5" r=".32"/>
<circle cx="59.6" cy="150.7" r=".32"/>
<circle cx="45.6" cy="159.7" r=".32"/>
<circle cx="57.5" cy="130.9" r=".32"/>
<circle cx="170.6" cy="180.1" r=".32"/>
<circle cx="60.9" cy="156.1" r=".32"/>
<circle cx="62.9" cy="171" r=".32"/>
<circle cx="51.4" cy="186.6" r=".32"/>
<circle cx="59.6" cy="125.5" r=".32"/>
<circle cx="66.6" cy="183" r=".32"/>
<circle cx="93.6" cy="186.2" r=".32"/>
<circle cx="78.3" cy="189.8" r=".32"/>
<circle cx="196.7" cy="100.9" r=".32"/>
<circle cx="196.7" cy="118.4" r=".32"/>
<circle cx="196.7" cy="139" r=".32"/>
<circle cx="239.2" cy="152.1" r=".32"/>
<circle cx="81.2" cy="41.3" r=".32"/>
<circle cx="181.4" cy="188.2" r=".32"/>
<circle cx="193.1" cy="180.1" r=".32"/>
<circle cx="196.8" cy="22.5" r=".32"/>
<circle cx="195" cy="180.1" r=".32"/>
<circle cx="239.2" cy="158" r=".32"/>
<circle cx="234.2" cy="133.1" r=".32"/>
<circle cx="234.2" cy="139" r=".32"/>
<circle cx="230.2" cy="118.4" r=".32"/>
<circle cx="230.2" cy="112.4" r=".32"/>
<circle cx="225.2" cy="100.9" r=".32"/>
<circle cx="225.2" cy="95" r=".32"/>
<circle cx="196.7" cy="74.2" r=".32"/>
<circle cx="196.8" cy="40.6" r=".32"/>
<circle cx="221.1" cy="68.2" r=".32"/>
<circle cx="221.1" cy="74.2" r=".32"/>
<circle cx="220.2" cy="34.7" r=".32"/>
<circle cx="220.2" cy="40.6" r=".32"/>
<circle cx="220.2" cy="22.5" r=".32"/>
<circle cx="220.2" cy="16.5" r=".32"/>
<circle cx="81" cy="52.3" r=".32"/>
<circle cx="36.1" cy="63.6" r=".32"/>
<circle cx="51.4" cy="60" r=".32"/>
<circle cx="62.9" cy="54.6" r=".32"/>
<circle cx="24.2" cy="16.2" r=".32"/>
<circle cx="35" cy="24.2" r=".32"/>
<circle cx="40.8" cy="91.2" r=".32"/>
<circle cx="56" cy="111.2" r=".32"/>
<circle cx="59.6" cy="105.8" r=".32"/>
<circle cx="59.6" cy="82.3" r=".32"/>
<circle cx="56" cy="87.6" r=".32"/>
<circle cx="40.8" cy="114.8" r=".32"/>
<circle cx="56.6" cy="16.2" r=".32"/>
<circle cx="62.9" cy="16.2" r=".32"/>
<circle cx="46.7" cy="16.2" r=".32"/>
<circle cx="81.2" cy="29.8" r=".32"/>
</g>
<g font-size="2" fill="#840000">
<text x="212.8" y="196.4">Title:</text>
<text x="219.5" y="196.4">MODULAR OPEN</text>
<text x="237.9" y="196.4">HARDWARE EDUCATIONAL CONTROLLER</text>
</g>
<g font-size="1.5" fill="#840000">
<text x="212.8" y="181">Author:</text>
<text x="223.8" y="181">P tier</text>
<text x="212.8" y="191.6">Sheet:</text>
<text x="212.8" y="189.6">Nova</text>
<text x="217.8" y="189.6">School</text>
<text x="224.3" y="189.6">Of</text>
<text x="227.1" y="189.6">Science</text>
<text x="234.4" y="189.6">and</text>
<text x="238.4" y="189.6">Technology</text>
<text x="212.8" y="193.5">File:</text>
<text x="217.1" y="193.5">PCB.kicad_sch</text>
<text x="212.8" y="200.7">KiCad</text>
<text x="212.8" y="198.7">Size:</text>
<text x="217.5" y="198.7">A3</text>
<text x="218.2" y="200.7">E.D.A.</text>
<text x="224.4" y="200.7">kicad</text>
<text x="228.4" y="198.7">Date:</text>
<text x="229.5" y="200.7">7.0.5</text>
<text x="233.3" y="198.7">2023-06-28</text>
<text x="272.9" y="198.9">Rev:</text>
<text x="272.9" y="200.7">Id:</text>
<text x="275.8" y="200.7">1/1</text>
<text x="277.3" y="198.9">V01</text>
</g>
<g font-size="1.3" fill="#006464">
<text x="14.3" y="10.5">+24V</text>
<text x="29.8" y="14.1">LM317_TO-220</text>
<text x="31.6" y="16.7">VI</text>
<text x="34.1" y="12.3">U1</text>
<text x="36.6" y="16.7">VO</text>
<text x="218.3" y="12.8">+24V</text>
<text x="26.9" y="19.4">C1</text>
<text x="26.9" y="21.2">0.1uF</text>
<text x="35.6" y="19.6" transform="rotate(-90 35.6 19.6)">ADJ</text>
<text x="48.5" y="18.5">R12</text>
<text x="48.5" y="20.3">100R</text>
<text x="59.3" y="18.5">C2</text>
<text x="59.3" y="20.3">1uF</text>
<text x="202.4" y="20.3">100R</text>
<text x="202.9" y="18.5">R32</text>
<text x="210.2" y="20.3">EL817</text>
<text x="210.9" y="18.5">U11</text>
<text x="222.2" y="19.4">R38</text>
<text x="222.2" y="21.2">33k</text>
<text x="22.8" y="26.6">GND</text>
<text x="36.8" y="28.4">R2</text>
<text x="55.2" y="25.7">GND</text>
<text x="73.9" y="27.7">6,27k</text>
<text x="74.4" y="25.9">R23</text>
<text x="220.2" y="26.6">GND</text>
<text x="235.3" y="25">Q1</text>
<text x="235.3" y="26.8">BC109</text>
<text x="9" y="31.1">Screw_Terminal_01x02</text>
<text x="17.2" y="34.2">J4</text>
<text x="33.6" y="35.6">GND</text>
<text x="36.8" y="30.2">164R</text>
<text x="83.1" y="32.2">R27</text>
<text x="83.1" y="34">1k</text>
<text x="218.3" y="30.9">+24V</text>
<text x="11.3" y="41.4">GND +24V</text>
<text x="73.9" y="39.2">6.27k</text>
<text x="74.4" y="37.4">R24</text>
<text x="79.8" y="39.4">GND</text>
<text x="202.4" y="38.5">100R</text>
<text x="202.9" y="36.7">R33</text>
<text x="210.2" y="38.3">EL817</text>
<text x="210.9" y="36.5">U12</text>
<text x="222.2" y="37.6">R39</text>
<text x="222.2" y="39.4">33k</text>
<text x="8.5" y="44">PWR_FLAG</text>
<text x="12.1" y="44">PWR_FLAG</text>
<text x="83.1" y="43.7">R28</text>
<text x="83.1" y="45.5">1k</text>
<text x="220.2" y="44.8">GND</text>
<text x="235.3" y="43.1">Q2</text>
<text x="235.3" y="44.9">BC109</text>
<text x="10.4" y="53.9">GND +24V</text>
<text x="30.7" y="50.7">+24V</text>
<text x="73.7" y="50.2">6.27k</text>
<text x="74.3" y="48.4">R22</text>
<text x="79.8" y="50.9">GND</text>
<text x="34.3" y="57">R1</text>
<text x="34.3" y="58.8">1.1k</text>
<text x="39.4" y="58.1">EL817</text>
<text x="40.5" y="56.3">U2</text>
<text x="53.2" y="57">R14</text>
<text x="53.2" y="58.8">33k</text>
<text x="82.9" y="54.6">R26</text>
<text x="82.9" y="56.4">1k</text>
<text x="277.5" y="56.6">J7</text>
<text x="79.8" y="60.7">GND</text>
<text x="219.2" y="64.5">+24V</text>
<text x="271.2" y="60.9">Screw_Terminal_01x02</text>
<text x="11" y="71">J1</text>
<text x="37.9" y="66.9">R3</text>
<text x="37.9" y="68.7">100k</text>
<text x="46.4" y="68.7">GND</text>
<text x="203.8" y="70.3">R34</text>
<text x="211.8" y="70.6">U13</text>
<text x="223.1" y="71.2">R40</text>
<text x="4.2" y="72.8">Screw_Terminal_01x02</text>
<text x="11" y="76.9">J2</text>
<text x="34.7" y="74">GND</text>
<text x="203.3" y="72.1">100R</text>
<text x="211.1" y="72.4">EL817</text>
<text x="223.1" y="73">33k</text>
<text x="236.2" y="76.7">Q3</text>
<text x="4.2" y="78.7">Screw_Terminal_01x03</text>
<text x="35.3" y="79.2">+24V</text>
<text x="45.2" y="83.9">U3</text>
<text x="124.3" y="83.2">EN</text>
<text x="132.1" y="83.2">GPIO23</text>
<text x="136.6" y="80.5">U9</text>
<text x="221.1" y="78.4">GND</text>
<text x="236.2" y="78.5">BC109</text>
<text x="4.2" y="87.7">Screw_Terminal_01x07</text>
<text x="11" y="85.9">J3</text>
<text x="39" y="84.6">R4</text>
<text x="39" y="86.4">1.1k</text>
<text x="44.1" y="85.7">EL817</text>
<text x="57.8" y="84.6">R16</text>
<text x="57.8" y="86.4">33k</text>
<text x="124.3" y="85">GPIO36</text>
<text x="124.3" y="86.8">GPIO39</text>
<text x="124.3" y="88.6">GPIO34</text>
<text x="132.1" y="85">GPIO22</text>
<text x="132.9" y="86.8">GPIO1</text>
<text x="132.9" y="88.6">GPIO3</text>
<text x="278.4" y="89.7">J8</text>
<text x="42.6" y="94.5">R7</text>
<text x="124.3" y="90.4">GPIO35</text>
<text x="124.3" y="92.2">GPIO32</text>
<text x="124.3" y="94">GPIO33</text>
<text x="124.3" y="95.8">GPIO25</text>
<text x="132.1" y="90.4">GPIO21</text>
<text x="132.1" y="92.2">GPIO19</text>
<text x="132.1" y="94">GPIO18</text>
<text x="132.9" y="95.8">GPIO5</text>
<text x="223.4" y="91.3">+24V</text>
<text x="278.4" y="91.5">Screw_Terminal_01x07</text>
<text x="39.4" y="101.7">GND</text>
<text x="42.6" y="96.3">100k</text>
<text x="51" y="96.3">GND</text>
<text x="124.3" y="99.4">GPIO27</text>
<text x="124.3" y="101.2">GPIO14</text>
<text x="124.3" y="97.6">GPIO26</text>
<text x="132.1" y="97.6">GPIO17</text>
<text x="132.1" y="99.4">GPIO16</text>
<text x="132.9" y="101.2">GPIO4</text>
<text x="207.5" y="98.8">100R</text>
<text x="207.9" y="97">R35</text>
<text x="215.2" y="99.4">EL817</text>
<text x="215.9" y="97.6">U14</text>
<text x="227.2" y="99.7">33k</text>
<text x="227.2" y="97.9">R42</text>
<text x="35.3" y="102.8">+24V</text>
<text x="45.2" y="107.3">U4</text>
<text x="116.6" y="106.5">GND</text>
<text x="124.3" y="103">GPIO12</text>
<text x="124.3" y="104.8">GPIO13</text>
<text x="124.3" y="106.5">GND</text>
<text x="132.1" y="104.8">GPIO15</text>
<text x="132.9" y="103">GPIO2</text>
<text x="134.2" y="106.5">GND</text>
<text x="141.7" y="106.5">GND</text>
<text x="225.2" y="105.1">GND</text>
<text x="240.3" y="103.5">Q4</text>
<text x="240.3" y="105.3">BC109</text>
<text x="39" y="108.2">R5</text>
<text x="39" y="110">1.1k</text>
<text x="44.1" y="109.1">EL817</text>
<text x="57.8" y="108.2">R17</text>
<text x="57.8" y="110">33k</text>
<text x="124.3" y="108.3">VIN</text>
<text x="134" y="108.3">3.3V</text>
<text x="228.4" y="108.7">+24V</text>
<text x="42.6" y="118">R8</text>
<text x="42.6" y="119.8">100k</text>
<text x="51" y="119.8">GND</text>
<text x="212.5" y="116.2">100R</text>
<text x="212.9" y="114.5">R36</text>
<text x="220.2" y="116.6">EL817</text>
<text x="221" y="114.8">U15</text>
<text x="232.2" y="115.3">R43</text>
<text x="232.2" y="117.1">33k</text>
<text x="36.8" y="122.5">+24V</text>
<text x="39.4" y="125.2">GND</text>
<text x="230.3" y="122.5">GND</text>
<text x="245.3" y="120.9">Q5</text>
<text x="245.3" y="122.7">BC109</text>
<text x="40.4" y="127.9">R6</text>
<text x="40.4" y="129.7">1.1k</text>
<text x="45.5" y="128.6">EL817</text>
<text x="46.7" y="126.8">U5</text>
<text x="59.3" y="127.9">R18</text>
<text x="59.3" y="129.7">33k</text>
<text x="232.4" y="129.4">+24V</text>
<text x="44" y="137.8">R10</text>
<text x="216.4" y="136.9">100R</text>
<text x="216.9" y="135.1">R37</text>
<text x="224.2" y="137.3">EL817</text>
<text x="224.9" y="135.5">U16</text>
<text x="236.2" y="136">R44</text>
<text x="236.2" y="137.8">33k</text>
<text x="44" y="139.6">100k</text>
<text x="52.5" y="139.6">GND</text>
<text x="234.2" y="143.2">GND</text>
<text x="249.3" y="141.6">Q6</text>
<text x="249.3" y="143.4">BC109</text>
<text x="40.2" y="147.7">+24V</text>
<text x="40.8" y="145">GND</text>
<text x="237.4" y="148.4">+24V</text>
<text x="43.8" y="153.1">R9</text>
<text x="43.8" y="154.9">1.1k</text>
<text x="48.9" y="154">EL817</text>
<text x="50.1" y="152.2">U6</text>
<text x="62.7" y="154.9">33k</text>
<text x="62.7" y="153.1">R19</text>
<text x="221.5" y="155.9">100R</text>
<text x="221.9" y="154.1">R41</text>
<text x="230" y="154.5">U17</text>
<text x="241.2" y="155">R45</text>
<text x="164.7" y="159.4">GND</text>
<text x="172.4" y="159.4">GND</text>
<text x="229.2" y="156.3">EL817</text>
<text x="241.2" y="156.8">33k</text>
<text x="254.3" y="160.6">Q7</text>
<text x="47.4" y="162.9">R11</text>
<text x="47.4" y="164.7">100k</text>
<text x="55.9" y="164.7">GND</text>
<text x="172.4" y="162">Load</text>
<text x="172.4" y="164.7">Power</text>
<text x="178.2" y="162">SW1</text>
<text x="239.2" y="162.2">GND</text>
<text x="254.3" y="162.4">BC109</text>
<text x="44.2" y="170.1">GND</text>
<text x="45.9" y="173.7">+24V</text>
<text x="55.8" y="179.1">U7</text>
<text x="72.9" y="177">+24V</text>
<text x="155" y="174.4">+24V</text>
<text x="176.2" y="177.5">LM317_TO-220</text>
<text x="180" y="175.7">U10</text>
<text x="49.6" y="180">R13</text>
<text x="49.6" y="181.8">1.1k</text>
<text x="54.7" y="180.9">EL817</text>
<text x="68.4" y="180">R20</text>
<text x="68.4" y="181.8">33k</text>
<text x="76.5" y="183.2">R21</text>
<text x="76.5" y="185">1.1k</text>
<text x="81.6" y="184.7">EL817</text>
<text x="82.8" y="182.9">U8</text>
<text x="95.4" y="183.2">R29</text>
<text x="95.4" y="185">33k</text>
<text x="173.3" y="183.4">C3</text>
<text x="173.3" y="185.2">0.1uF</text>
<text x="178" y="180.7">VI</text>
<text x="182" y="183.6" transform="rotate(-90 182 183.6)">ADJ</text>
<text x="183" y="180.7">VO</text>
<text x="194.9" y="184.3">100R</text>
<text x="194.9" y="182.5">R31</text>
<text x="205.6" y="182.5">C4</text>
<text x="205.6" y="184.3">1uF</text>
<text x="53.2" y="189.9">R15</text>
<text x="53.2" y="191.7">100k</text>
<text x="61.6" y="191.7">GND</text>
<text x="169.2" y="190.6">GND</text>
<text x="201.5" y="189.7">GND</text>
<text x="50" y="197.1">GND</text>
<text x="80.1" y="193.1">R25</text>
<text x="80.1" y="194.9">100k</text>
<text x="88.6" y="194.9">GND</text>
<text x="121.2" y="193.3">J5</text>
<text x="121.2" y="195.1">Screw_Terminal_01x02</text>
<text x="183.2" y="194.2">460R</text>
<text x="183.2" y="192.4">R30</text>
<text x="76.9" y="200.3">GND</text>
<text x="142" y="199.9">Screw_Terminal_01x04</text>
<text x="148.8" y="198.1">J6</text>
<text x="180" y="199.6">GND</text>
</g>
<g font-size="1.3" fill="#840000">
<text x="24.7" y="8.4">1</text>
<text x="60.1" y="8.4">2</text>
<text x="95.5" y="8.4">3</text>
<text x="130.8" y="8.4">4</text>
<text x="166.2" y="8.4">5</text>
<text x="201.5" y="8.4">6</text>
<text x="236.9" y="8.4">7</text>
<text x="272.2" y="8.4">8</text>
<text x="7.3" y="25.3">A</text>
<text x="288.8" y="25.3">A</text>
<text x="7.3" y="60.7">B</text>
<text x="288.7" y="60.7">B</text>
<text x="7.3" y="96.1">C</text>
<text x="288.7" y="96.1">C</text>
<text x="125.5" y="111">ESP32</text>
<text x="130.5" y="111">NodeMcu</text>
<text x="137.3" y="111">WiFi</text>
<text x="140.7" y="111">CP2102</text>
<text x="146.7" y="111">Module</text>
<text x="7.3" y="131.4">D</text>
<text x="288.7" y="131.4">D</text>
<text x="7.3" y="166.8">E</text>
<text x="288.7" y="166.8">E</text>
<text x="7.3" y="202.1">F</text>
<text x="24.7" y="202.8">1</text>
<text x="60.1" y="202.8">2</text>
<text x="95.5" y="202.8">3</text>
<text x="130.8" y="202.8">4</text>
<text x="166.2" y="202.8">5</text>
<text x="201.5" y="202.8">6</text>
<text x="236.9" y="202.8">7</text>
<text x="272.2" y="202.8">8</text>
<text x="288.8" y="202.1">F</text>
</g>
<g font-size="1.3" fill="#a90000">
<text x="30.1" y="16">3</text>
<text x="39" y="16">2</text>
<text x="34.8" y="21.1" transform="rotate(-90 34.8 21.1)">1</text>
<text x="207.3" y="22.3">1</text>
<text x="216.3" y="22.3">4</text>
<text x="234.5" y="23.1" transform="rotate(-90 234.5 23.1)">3</text>
<text x="207.3" y="25.9">2</text>
<text x="216.3" y="25.9">3</text>
<text x="229.3" y="26.7">2</text>
<text x="234.5" y="28.5" transform="rotate(-90 234.5 28.5)">1</text>
<text x="13.5" y="35.4" transform="rotate(-90 13.5 35.4)">2</text>
<text x="15.3" y="35.4" transform="rotate(-90 15.3 35.4)">1</text>
<text x="207.3" y="40.4">1</text>
<text x="216.3" y="40.4">4</text>
<text x="234.5" y="41.2" transform="rotate(-90 234.5 41.2)">3</text>
<text x="207.3" y="44">2</text>
<text x="216.3" y="44">3</text>
<text x="229.3" y="44.8">2</text>
<text x="234.5" y="46.6" transform="rotate(-90 234.5 46.6)">1</text>
<text x="36.5" y="59.8">1</text>
<text x="45.5" y="59.8">4</text>
<text x="272.8" y="55.9">1</text>
<text x="272.8" y="57.7">2</text>
<text x="36.5" y="63.4">2</text>
<text x="45.5" y="63.4">3</text>
<text x="13.6" y="74.9">1</text>
<text x="13.6" y="76.7">2</text>
<text x="208.2" y="74">1</text>
<text x="208.2" y="77.6">2</text>
<text x="217.2" y="77.6">3</text>
<text x="217.2" y="74">4</text>
<text x="235.4" y="74.8" transform="rotate(-90 235.4 74.8)">3</text>
<text x="13.6" y="80.8">1</text>
<text x="13.6" y="82.6">2</text>
<text x="122.6" y="82.4">1</text>
<text x="137.4" y="82.4">16</text>
<text x="230.2" y="78.4">2</text>
<text x="235.4" y="80.2" transform="rotate(-90 235.4 80.2)">1</text>
<text x="13.6" y="89.4">1</text>
<text x="13.6" y="84.4">3</text>
<text x="41.2" y="87.5">1</text>
<text x="50.2" y="87.5">4</text>
<text x="122.6" y="84.2">2</text>
<text x="122.6" y="86">3</text>
<text x="122.6" y="87.8">4</text>
<text x="122.6" y="89.6">5</text>
<text x="137.4" y="84.2">17</text>
<text x="137.4" y="86">18</text>
<text x="137.4" y="87.8">19</text>
<text x="137.4" y="89.6">20</text>
<text x="274" y="84.4">1</text>
<text x="274" y="86.2">2</text>
<text x="274" y="88">3</text>
<text x="274" y="89.8">4</text>
<text x="13.6" y="91.2">2</text>
<text x="13.6" y="93">3</text>
<text x="13.6" y="94.8">4</text>
<text x="41.2" y="91.1">2</text>
<text x="50.2" y="91.1">3</text>
<text x="122.6" y="91.4">6</text>
<text x="122.6" y="93.2">7</text>
<text x="122.6" y="95">8</text>
<text x="137.4" y="91.4">21</text>
<text x="137.4" y="93.2">22</text>
<text x="137.4" y="95">23</text>
<text x="274" y="91.6">5</text>
<text x="274" y="93.4">6</text>
<text x="274" y="95.2">7</text>
<text x="13.6" y="96.6">5</text>
<text x="13.6" y="98.4">6</text>
<text x="13.6" y="100.2">7</text>
<text x="122.1" y="98.6">10</text>
<text x="122.1" y="100.4">11</text>
<text x="122.6" y="96.8">9</text>
<text x="137.4" y="96.8">24</text>
<text x="137.4" y="98.6">25</text>
<text x="137.4" y="100.4">26</text>
<text x="212.4" y="100.8">1</text>
<text x="221.3" y="100.8">4</text>
<text x="239.5" y="101.6" transform="rotate(-90 239.5 101.6)">3</text>
<text x="122.1" y="102.2">12</text>
<text x="122.1" y="104">13</text>
<text x="122.1" y="105.8">14</text>
<text x="122.1" y="107.6">15</text>
<text x="137.4" y="102.2">27</text>
<text x="137.4" y="104">28</text>
<text x="137.4" y="105.8">29</text>
<text x="137.4" y="107.6">30</text>
<text x="212.4" y="104.3">2</text>
<text x="221.3" y="104.3">3</text>
<text x="234.3" y="105.2">2</text>
<text x="239.5" y="107" transform="rotate(-90 239.5 107)">1</text>
<text x="41.2" y="111">1</text>
<text x="50.2" y="111">4</text>
<text x="41.2" y="114.6">2</text>
<text x="50.2" y="114.6">3</text>
<text x="217.4" y="118.2">1</text>
<text x="226.4" y="118.2">4</text>
<text x="244.5" y="119" transform="rotate(-90 244.5 119)">3</text>
<text x="217.4" y="121.8">2</text>
<text x="226.4" y="121.8">3</text>
<text x="239.3" y="122.6">2</text>
<text x="244.5" y="124.4" transform="rotate(-90 244.5 124.4)">1</text>
<text x="42.6" y="130.7">1</text>
<text x="51.6" y="130.7">4</text>
<text x="42.6" y="134.3">2</text>
<text x="51.6" y="134.3">3</text>
<text x="221.3" y="138.8">1</text>
<text x="221.3" y="142.4">2</text>
<text x="230.3" y="142.4">3</text>
<text x="230.3" y="138.8">4</text>
<text x="243.3" y="143.2">2</text>
<text x="248.5" y="139.7" transform="rotate(-90 248.5 139.7)">3</text>
<text x="248.5" y="145.1" transform="rotate(-90 248.5 145.1)">1</text>
<text x="46" y="155.9">1</text>
<text x="55" y="155.9">4</text>
<text x="46" y="159.5">2</text>
<text x="55" y="159.5">3</text>
<text x="170.7" y="158.6">1</text>
<text x="170.7" y="161.3">2</text>
<text x="226.4" y="157.9">1</text>
<text x="226.4" y="161.5">2</text>
<text x="235.3" y="161.5">3</text>
<text x="235.3" y="157.9">4</text>
<text x="253.5" y="158.7" transform="rotate(-90 253.5 158.7)">3</text>
<text x="170.7" y="164">3</text>
<text x="248.3" y="162.3">2</text>
<text x="253.5" y="164.1" transform="rotate(-90 253.5 164.1)">1</text>
<text x="176.4" y="180">3</text>
<text x="185.4" y="180">2</text>
<text x="51.8" y="182.8">1</text>
<text x="60.8" y="182.8">4</text>
<text x="181.2" y="185.1" transform="rotate(-90 181.2 185.1)">1</text>
<text x="51.8" y="186.4">2</text>
<text x="60.8" y="186.4">3</text>
<text x="78.7" y="186.1">1</text>
<text x="78.7" y="189.7">2</text>
<text x="87.7" y="189.7">3</text>
<text x="87.7" y="186.1">4</text>
<text x="117.3" y="191.8" transform="rotate(-90 117.3 191.8)">2</text>
<text x="119.1" y="191.8" transform="rotate(-90 119.1 191.8)">1</text>
<text x="146.7" y="193.5" transform="rotate(-90 146.7 193.5)">4</text>
<text x="148.5" y="193.5" transform="rotate(-90 148.5 193.5)">3</text>
<text x="150.3" y="193.5" transform="rotate(-90 150.3 193.5)">2</text>
<text x="152.1" y="193.5" transform="rotate(-90 152.1 193.5)">1</text>
</g>
</svg>
